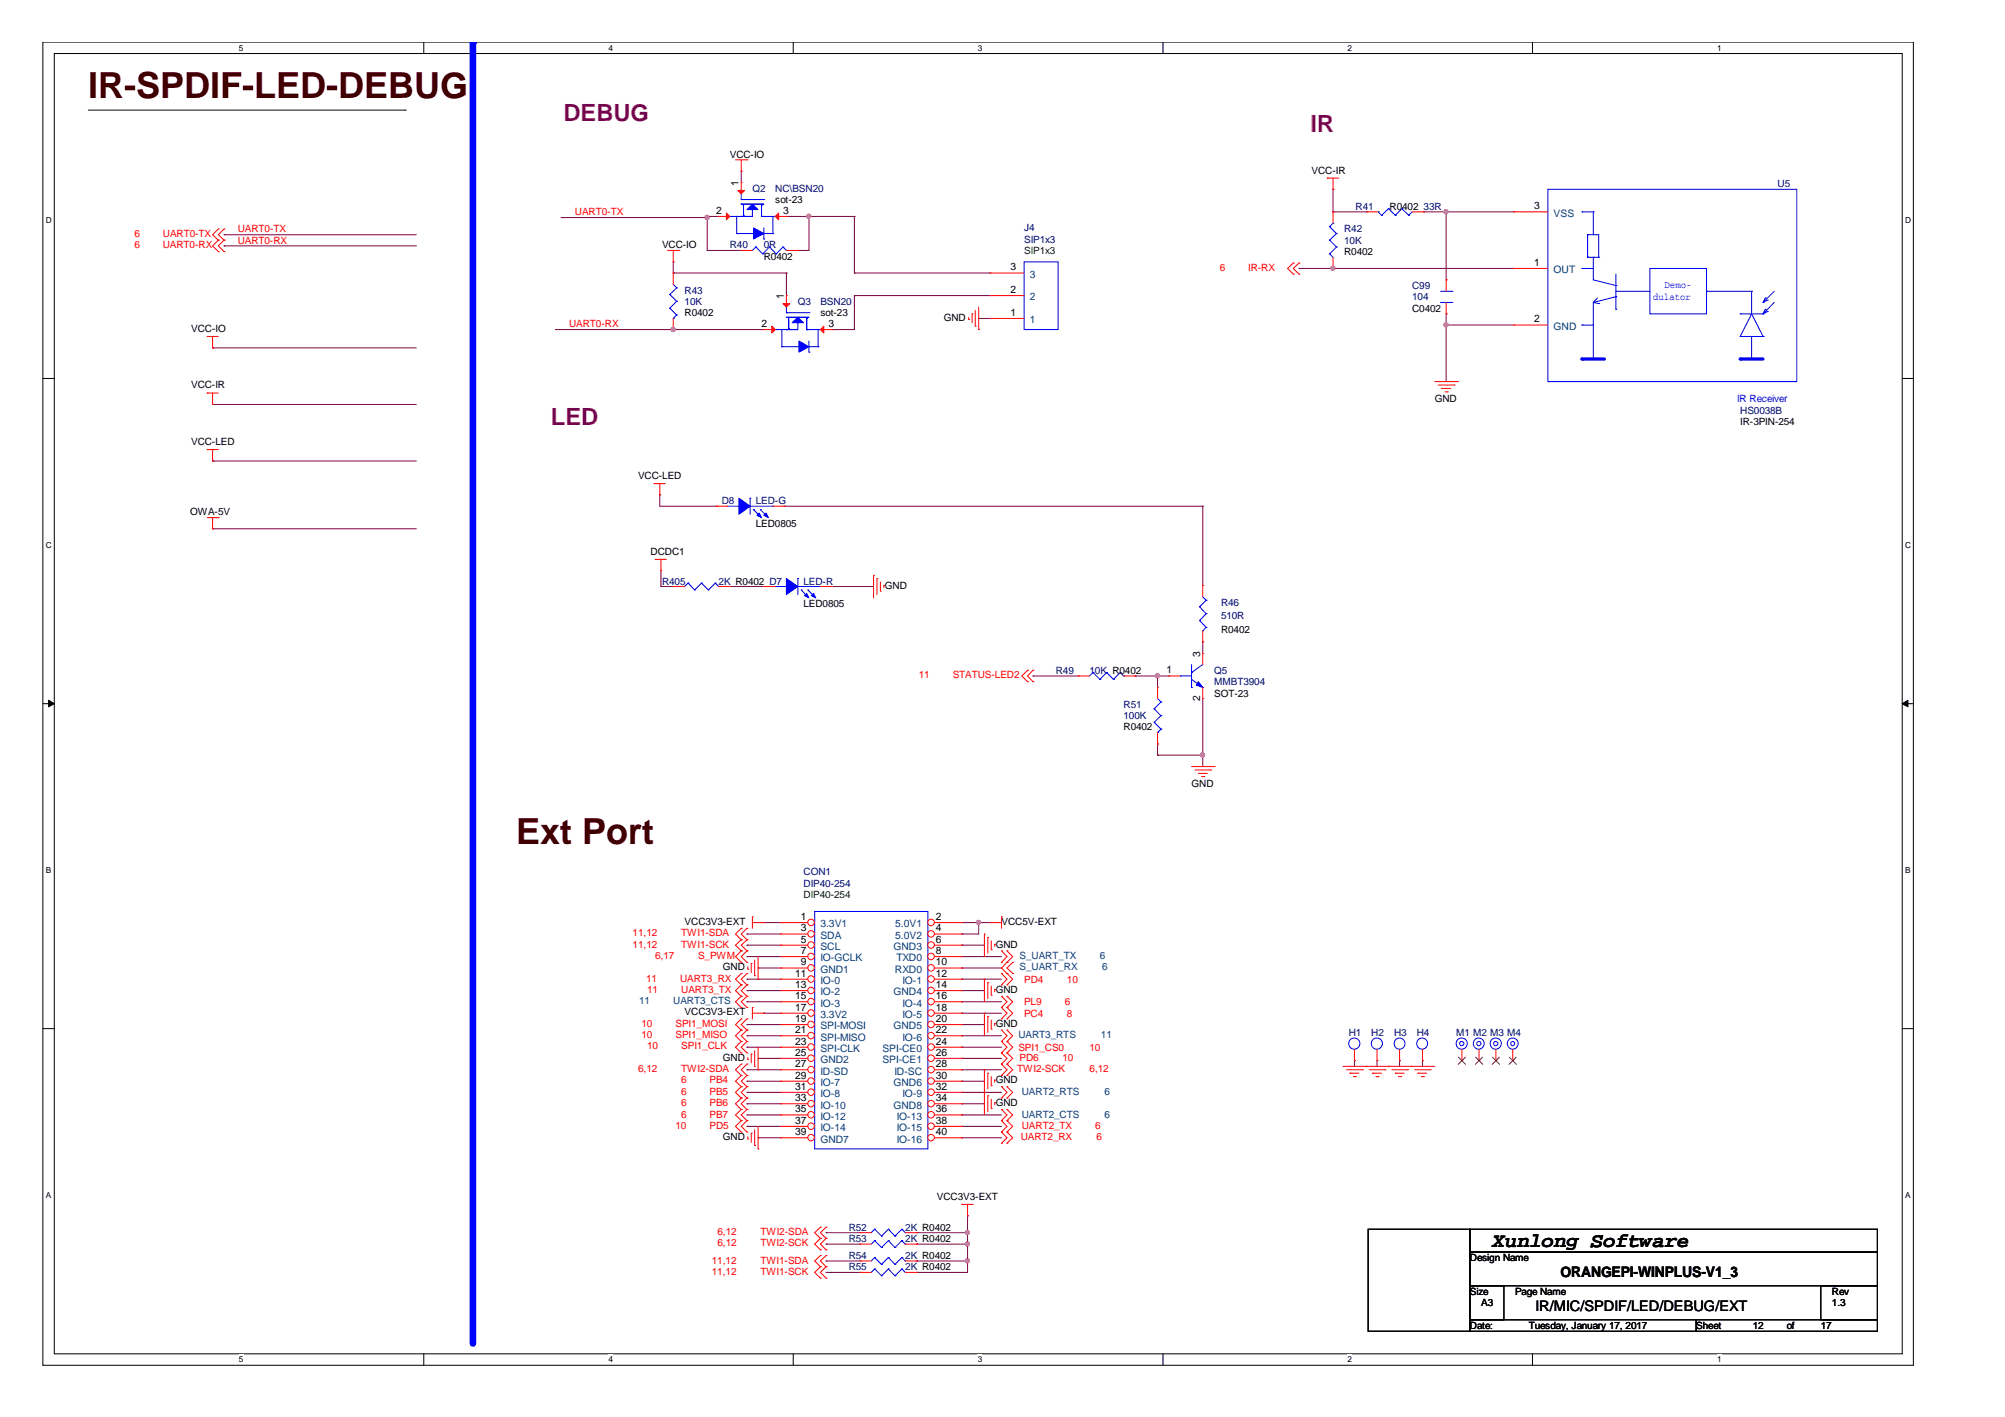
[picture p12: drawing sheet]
<svg xmlns="http://www.w3.org/2000/svg" width="297mm" height="210mm" viewBox="0 0 297 210" stroke-linecap="round" stroke-linejoin="round" font-family="sans-serif">
<path d="M6.3 6.2h277.2v196h-277.2zM8 7.9h273.8v192.6h-273.8z" fill="none" stroke="#000" stroke-width=".15"/>
<g fill="#fff">
<path d="M35.4 6.4h.6v1.4h-.6z"/>
<path d="M35.4 200.7h.6v1.4h-.6z"/>
</g>
<path d="M62.8 6.2v1.7M62.8 200.5v1.7" fill="none" stroke="#000" stroke-width=".15"/>
<g fill="#fff">
<path d="M90.1 6.4h.7v1.4h-.7z"/>
<path d="M90.1 200.7h.7v1.4h-.7z"/>
</g>
<path d="M117.5 6.2v1.7M117.5 200.5v1.7" fill="none" stroke="#000" stroke-width=".15"/>
<g fill="#fff">
<path d="M144.9 6.4h.6v1.4h-.6z"/>
<path d="M144.9 200.7h.6v1.4h-.6z"/>
</g>
<path d="M172.3 6.2v1.7M172.3 200.5v1.7" fill="none" stroke="#000" stroke-width=".15"/>
<g fill="#fff">
<path d="M199.6 6.4h.7v1.4h-.7z"/>
<path d="M199.6 200.7h.7v1.4h-.7z"/>
</g>
<path d="M227 6.2v1.7M227 200.5v1.7" fill="none" stroke="#000" stroke-width=".15"/>
<g fill="#fff">
<path d="M254.4 6.4h.6v1.4h-.6z"/>
<path d="M254.4 200.7h.6v1.4h-.6z"/>
<path d="M6.8 31.9h.8v1.4h-.8z"/>
<path d="M282.2 31.9h.9v1.4h-.9z"/>
<path d="M6.8 80.1h.8v1.4h-.8z"/>
<path d="M282.2 80.1h.9v1.4h-.9z"/>
</g>
<path d="M6.3 56.1h1.7M281.8 56.1h1.7" fill="none" stroke="#000" stroke-width=".15"/>
<g fill="#fff">
<path d="M6.8 128.2h.7v1.4h-.7z"/>
<path d="M282.2 128.2h.8v1.4h-.8z"/>
</g>
<path d="M6.3 104.2h1.7M281.8 104.2h1.7" fill="none" stroke="#000" stroke-width=".15"/>
<g fill="#000" stroke="#000" stroke-width=".15">
<path d="M7.2 103.7l.8 .5-.8 .5z" fill-rule="evenodd"/>
<path d="M281.8 104.2l.9-.5v1z" fill-rule="evenodd"/>
</g>
<g fill="#fff">
<path d="M6.8 176.4h.7v1.4h-.7z"/>
<path d="M282.2 176.4h.8v1.4h-.8z"/>
</g>
<path d="M6.3 152.4h1.7M281.8 152.4h1.7" fill="none" stroke="#000" stroke-width=".15"/>
<path d="M70.1 6.2v192.8" fill="none" stroke="#00f" stroke-width=".97"/>
<circle cx="70.1" cy="6.2" r=".49" fill="#00f"/>
<path d="M13.1 16.3h46.9M60 16.3h.1M202.7 182.1h15.1v15.1h-15.1zM217.8 182.1h60.3v3.4h-60.3zM217.8 185.5h60.3v5h-60.3zM217.8 190.5h5v5h-5zM217.8 195.5h33.5v1.7h-33.5zM251.3 195.5h26.8v1.7h-26.8zM269.7 190.5h8.4v5h-8.4z" fill="none" stroke="#000" stroke-width=".15"/>
<g fill="none" stroke="#800040" stroke-width=".15">
<path d="M33.2 34.8h.1M33.2 36.4h.1M33.2 34.8h28.5M33.2 36.4h28.5M83.1 32.2h.1M83.1 32.2h21.7M99.7 38.8h.1M99.7 38.8v1.6M104.8 32.2h.1M104.8 37.1h.1M104.8 32.1h.1M104.8 32.1v5"/>
<path d="M104.8 37.1h5M104.8 32.1h1.7M109.8 25.4h.1M109.8 25.4v1.6M116.5 32.1h.1M116.5 32.1h10.1M118.2 37.1h.1M119.8 32.1h.1M119.8 32.1v5h-1.6M126.6 32.1h.1M126.6 32.1v8.3M192.4 39.8h.1"/>
<path d="M192.4 39.8h31.9M197.5 31.4h.1M197.5 28h.1M197.5 39.8h.1M197.5 31.4h5M197.5 28v3.4M210.9 31.4h.1M210.9 31.4h13.4M214.2 31.4h.1M214.2 31.4v10.1M31.5 51.5h.1M31.5 59.9h.1"/>
<path d="M31.5 51.5h30.2M31.5 59.9h30.2M82.3 48.8h.1M82.3 48.8h30.9M99.7 48.8h.1M99.7 40.4h.1M99.7 40.4h16.8M116.5 40.4h.1M116.5 40.4v3.4M123.2 48.8h.1M126.6 40.4h.1M126.6 43.8h.1"/>
<path d="M126.6 43.8v5h-3.4M126.6 40.4h20.1M126.6 43.8h20.1M145 47.2h.1M145 47.2h1.7M214.2 46.5h.1M214.2 41.5h.1M214.2 48.1h.1M214.2 46.5v10M214.2 48.1h10.1M31.5 68.3h.1M31.5 78.3h.1"/>
<path d="M31.5 68.3h30.2M31.5 78.3h30.2M97.7 73.3h.1M97.7 73.3v1.7h8.4M106.1 75h.1M116.2 75h.1M116.2 75h62M178.2 75h.1M178.2 75v11.7M97.9 86.9h.1M97.9 84.6v2.3M97.9 86.9h1.8"/>
<path d="M99.7 86.9h.1M108.1 86.9h5.1M113.2 86.9h.1M123.2 86.9h.1M123.2 86.9h6.2M178.2 95.1h.1M178.2 95.1v1.7M153 100.1h.1M153 100.1h6.8M168.1 100.1h.1M168.1 100.1h5.1M171.5 100.1h.1"/>
<path d="M171.5 111.9h.1M171.5 110.2h.1M171.5 100.1v1.7M171.5 110.2v1.7M171.5 111.9h6.7M178.2 111.9h.1M178.2 103.5h.1M178.2 103.5v10.1M110.7 138.4h.1M110.7 138.4h5M113.2 136.7h.1M113.2 136.7h2.5"/>
<path d="M142.5 138.4h.1M142.5 136.7h.1M142.5 136.7h4.2M145 136.7h.1M145 136.7v1.7h-2.5M110.7 140h.1M110.7 141.7h.1M110.7 153.4h.1M110.7 155.1h.1M110.7 151.8h.1M110.7 145h.1M110.7 146.7h.1"/>
<path d="M110.7 148.4h.1M110.7 158.5h.1M110.7 145h5M110.7 148.4h5M110.7 140h5M110.7 141.7h5M110.7 153.4h5M110.7 155.1h5M110.7 151.8h5M110.7 146.7h5M110.7 158.5h5M112.3 143.4h.1"/>
<path d="M112.3 156.8h.1M112.3 143.4h3.4M112.3 156.8h3.4M113.2 150.1h.1M113.2 150.1h2.5M142.5 145h.1M142.5 148.4h.1M142.5 155.1h.1M142.5 140h.1M142.5 146.7h.1M142.5 151.8h.1M142.5 153.4h.1"/>
<path d="M142.5 141.7h.1M142.5 143.4h.1M142.5 158.5h.1M142.5 156.8h.1M142.5 150.1h.1M142.5 145h5.9M142.5 148.4h5.9M142.5 140h3.3M142.5 141.7h5.9M142.5 143.4h5.9M142.5 150.1h5.9M142.5 156.8h5.9"/>
<path d="M142.5 153.4h5.9M142.5 155.1h5.9M142.5 151.8h3.3M142.5 146.7h3.3M142.5 158.5h5.9M200.7 157.1h.1M200.7 157.1v.9M204 157.1h.1M204 157.1v.9M207.3 157.1h.1M207.3 157.1v.9M210.7 157.1h.1"/>
<path d="M210.7 157.1v.9M110.7 160.2h.1M110.7 161.8h.1M110.7 163.5h.1M110.7 165.2h.1M110.7 166.8h.1M110.7 160.2h5M110.7 163.5h5M110.7 161.8h5M110.7 166.8h5M110.7 165.2h5M112.3 168.5h.1"/>
<path d="M112.3 168.5h3.4M142.5 160.2h.1M142.5 163.5h.1M142.5 161.8h.1M142.5 166.8h.1M142.5 168.5h.1M142.5 165.2h.1M142.5 168.5h5.9M142.5 160.2h3.3M142.5 163.5h3.3M142.5 161.8h5.9M142.5 166.8h5.9"/>
<path d="M142.5 165.2h5.9M122.4 182.6h.1M122.4 184.3h.1M122.4 186.8h.1M122.4 188.5h.1M122.4 182.6h5M122.4 184.3h5M122.4 186.8h5M122.4 188.5h5M135.8 182.6h.1M135.8 184.3h.1M135.8 186.8h.1"/>
<path d="M135.8 188.5h.1M135.8 182.6h7.5M135.8 184.3h7.5M135.8 186.8h7.5M143.3 180.1h.1M143.3 182.6h.1M143.3 186.8h.1M143.3 184.3h.1M143.3 180.1v8.4h-7.5"/>
</g>
<g fill="#f0f" stroke="#f0f" stroke-width=".15">
<circle cx="171.5" cy="100.1" r=".32"/>
<circle cx="178.2" cy="111.8" r=".32"/>
<circle cx="214.2" cy="48.1" r=".32"/>
<circle cx="197.5" cy="39.7" r=".32"/>
<circle cx="214.2" cy="31.4" r=".32"/>
<circle cx="145" cy="136.6" r=".32"/>
<circle cx="143.3" cy="184.3" r=".32"/>
<circle cx="143.3" cy="182.6" r=".32"/>
<circle cx="143.3" cy="186.8" r=".32"/>
<circle cx="104.8" cy="32.2" r=".32"/>
<circle cx="119.8" cy="32" r=".32"/>
<circle cx="99.7" cy="48.8" r=".32"/>
</g>
<g fill="none" stroke="#f00" stroke-width=".15">
<path d="M32.3 35.6h.1M32.3 33.9h.1M32.3 37.3h.1M32.3 33.9l-.8 .9 .8 .8M32.3 35.6l-.8 .8 .8 .9M33.2 35.6h.1M33.2 33.9h.1M33.2 37.3h.1M33.2 33.9l-.9 .9 .9 .8M33.2 35.6l-.9 .8 .9 .9M98.9 37.1h1.7M99.7 38.8h.1"/>
<path d="M99.7 37.1v1.7M100.6 37.1h.1M109 23.7h1.7M109.8 25.4h.1M109.8 23.7v1.7M110.7 23.7h.1M191.6 39h.1M191.6 39l-.8 .8 .8 .8M192.4 39h.1M192.4 39l-.8 .8 .8 .8M196.6 26.4h.1M196.6 26.4h1.7"/>
<path d="M197.5 28h.1M197.5 39.8h.1M197.5 31.4h.1M197.5 26.4v1.6M197.5 31.4v1.7M197.5 38.1v1.7M202.5 31.4h.1M202.5 31.4h1.7M209.2 31.4h1.7M210.9 31.4h.1M30.7 49.8h.1M30.7 58.2h.1"/>
<path d="M30.7 49.8h1.6M30.7 58.2h1.6M31.5 51.5h.1M31.5 59.9h.1M31.5 49.8v1.7M31.5 58.2v1.7M143.5 47.3h.1M143.5 47v.3M144 46.5h.1M144 46.5v1.3M144.5 48.3h.1M144.5 46v2.3"/>
<path d="M145 48.8h.1M145 45.5v3.3M191.6 40.6h.1M192.4 40.6h.1M212.6 56.5h3.3M213.1 57h2.3M213.6 57.5h.1M213.6 57.5h1.3M214.1 58.1h.3M214.4 58.1h.1M215.4 57h.1M215.9 56.5h.1"/>
<path d="M30.7 66.6h.1M30.7 66.6h1.6M30.7 76.7h1.6M31.5 68.3h.1M31.5 78.3h.1M31.5 66.6v1.7M31.5 76.7v1.6M32.3 76.7h.1M96.9 71.6h.1M96.9 71.6h1.7M97.7 73.3h.1M97.7 71.6v1.7"/>
<path d="M106.1 75h.1M106.1 75h1.7M114.5 75h1.7M116.2 75h.1M97.1 82.9h.1M97.1 82.9h1.6M97.9 84.6h.1M97.9 82.9v1.7M113.2 86.9h.1M113.2 86.9h1.7M121.5 86.9h1.7M123.2 86.9h.1"/>
<path d="M129.4 85.2h.1M129.4 85.2v3.4M129.9 85.7h.1M129.9 85.7v2.4M130.4 87.6h.1M130.4 86.2v1.4M130.9 86.7h.1M130.9 86.7v.4M152.2 99.3h.1M152.2 99.3l-.8 .8 .8 .9M153 99.3h.1M153 99.3l-.8 .8 .8 .9"/>
<path d="M178.2 86.7h.1M178.2 95.1h.1M178.2 86.7v1.7M178.2 93.4v1.7M152.2 101h.1M153 101h.1M159.8 100.1h.1M159.8 100.1h1.6M166.5 100.1h1.6M168.1 100.1h.1M176.5 113.6h3.4M177 114.1h2.4"/>
<path d="M177.5 114.6h.1M177.5 114.6h1.4M178 115h.4M178.4 115h.1M179.4 114.1h.1M179.9 113.6h.1M109.8 139.2h.1M109.8 137.5h.1M109.8 139.2l-.8 .8 .8 .9M109.8 137.5l-.8 .9 .8 .8M110.7 139.2h.1M110.7 137.5h.1"/>
<path d="M110.7 139.2l-.9 .8 .9 .9M110.7 137.5l-.9 .9 .9 .8M111.5 135.8h.1M111.5 136.7h1.7M111.5 135.8v1.7M113.2 136.7h.1M145.8 138.4h.1M145.8 138.4v3.3M146.3 138.9h.1M146.3 138.9v2.3M146.7 136.7h.1M146.7 136.7h1.7"/>
<path d="M146.9 139.4v1.3M147.4 139.9h.1M147.4 139.9v.3M148.4 135.8h.1M148.4 135.8v1.7M109.8 140.9h.1M109.8 142.6h.1M109.8 150.9h.1M109.8 152.6h.1M109.8 154.3h.1M109.8 156h.1M109.8 149.2h.1"/>
<path d="M109.8 147.6h.1M109.8 145.9h.1M109.8 144.2h.1M109.8 159.3h.1M109.8 157.6h.1M109.8 140.9l-.8 .8 .8 .9M109.8 150.9l-.8 .9 .8 .8M109.8 152.6l-.8 .8 .8 .9M109.8 154.3l-.8 .8 .8 .9M109.8 147.6l-.8 .8 .8 .8M109.8 144.2l-.8 .8 .8 .9M109.8 145.9l-.8 .8 .8 .9"/>
<path d="M109.8 157.6l-.8 .9 .8 .8M109.8 159.3l-.8 .9 .8 .8M110.7 140.9h.1M110.7 142.6h.1M110.7 150.9h.1M110.7 152.6h.1M110.7 154.3h.1M110.7 156h.1M110.7 149.2h.1M110.7 147.6h.1M110.7 145.9h.1M110.7 144.2h.1"/>
<path d="M110.7 159.3h.1M110.7 157.6h.1M110.7 140.9l-.9 .8 .9 .9M110.7 150.9l-.9 .9 .9 .8M110.7 152.6l-.9 .8 .9 .9M110.7 154.3l-.9 .8 .9 .9M110.7 147.6l-.9 .8 .9 .8M110.7 144.2l-.9 .8 .9 .9M110.7 145.9l-.9 .8 .9 .9M110.7 157.6l-.9 .9 .9 .8M110.7 159.3l-.9 .9 .9 .8M110.8 143.6h.1"/>
<path d="M110.8 156.9h.1M110.8 143.2v.4M110.8 156.6v.3M111.3 142.7h.1M111.3 156.1h.1M111.3 142.7v1.4M111.3 156.1v1.4M111.5 149.2h.1M111.5 149.2v1.7M111.5 150.1h1.7M111.8 144.5h.1M111.8 158h.1"/>
<path d="M111.8 142.2v2.3M111.8 155.6v2.4M112.3 145h.1M112.3 158.5h.1M112.3 141.7v3.3M112.3 155.1v3.4M113.2 150.1h.1M145.8 158.5h.1M145.8 145h.1M145.8 150.1h.1M145.8 145v3.4M145.8 150.1v3.3"/>
<path d="M145.8 158.5v6.7M146.3 159h.1M146.3 145.6h.1M146.3 150.6h.1M146.3 145.6v2.3M146.3 150.6v2.3M146.3 159v2.3M146.9 140.7h.1M146.9 147.4h.1M146.9 152.5h.1M146.9 146.1v1.3M146.9 151.1v1.4"/>
<path d="M146.9 159.5v1.3M147.4 160h.1M147.4 146.6h.1M147.4 151.6h.1M147.4 146.6v.3M147.4 151.6v.3M147.4 160v.3M148.4 144.2h.1M148.4 145.9h.1M148.4 147.6h.1M148.4 149.2h.1M148.4 154.3h.1"/>
<path d="M148.4 156h.1M148.4 152.6h.1M148.4 142.6h.1M148.4 140.9h.1M148.4 159.3h.1M148.4 157.6h.1M148.4 150.9h.1M148.4 144.2l.8 .8-.8 .9M148.4 147.6l.8 .8-.8 .8M148.4 154.3l.8 .8-.8 .9M148.4 152.6l.8 .8-.8 .9M148.4 140.9l.8 .8-.8 .9"/>
<path d="M148.4 157.6l.8 .9-.8 .8M148.4 156l.8 .8-.8 .8M148.4 149.2l.8 .9-.8 .8M149.2 144.2h.1M149.2 145.9h.1M149.2 147.6h.1M149.2 149.2h.1M149.2 154.3h.1M149.2 156h.1M149.2 152.6h.1M149.2 142.6h.1M149.2 140.9h.1"/>
<path d="M149.2 159.3h.1M149.2 157.6h.1M149.2 150.9h.1M149.2 142.6l-.8 .8 1.6 1.6-.8 .9M149.2 147.6l.8 .8-.8 .8M149.2 154.3l.8 .8-.8 .9M149.2 152.6l.8 .8-.8 .9M149.2 140.9l.8 .8-.8 .9M149.2 157.6l.8 .9-.8 .8M149.2 156l.8 .8-.8 .8M149.2 149.2l.8 .9-.8 .8M150 142.6h.1"/>
<path d="M150 144.2h.1M150 142.6l-.8 .8 .8 .8M199 158h13.4M199.5 158.5h2.3M200 159h.1M200 159h1.3M200.5 159.5h.3M200.7 157.1h.1M200.7 155.5v1.6M200.8 159.5h.1M201.8 158.5h.1M202.4 158h.1"/>
<path d="M202.9 158.5h2.3M203.3 159h.1M203.3 159h1.4M203.8 159.5h.4M204.2 159.5h.1M205.2 158.5h.1M205.7 158h.1M206.2 158.5h2.3M206.7 159h.1M206.7 159h1.3M207.2 159.5h.3M207.5 159.5h.1"/>
<path d="M208.5 158.5h.1M209 158h.1M209.5 158.5h2.4M210.1 159h.1M210.1 159h1.3M210.6 159.5h.3M210.7 157.1h.1M210.7 155.5v1.6M210.9 159.5h.1M211.9 158.5h.1M212.4 158h.1M219.1 157.1h.1"/>
<path d="M219.1 155.5v1.6M224.1 157.1h.1M224.1 155.5v1.6M109.8 161h.1M109.8 162.7h.1M109.8 164.4h.1M109.8 166h.1M109.8 167.7h.1M109.8 161l-.8 .8 .8 .9M109.8 162.7l-.8 .8 .8 .9M109.8 164.4l-.8 .8 .8 .8M109.8 166l-.8 .8 .8 .9"/>
<path d="M110.7 161h.1M110.7 162.7h.1M110.7 164.4h.1M110.7 166h.1M110.7 167.7h.1M110.7 161l-.9 .8 .9 .9M110.7 162.7l-.9 .8 .9 .9M110.7 164.4l-.9 .8 .9 .8M110.7 166l-.9 .8 .9 .9M110.8 168.7h.1M110.8 168.4v.3M111.3 167.9h.1"/>
<path d="M111.3 167.9v1.3M111.8 169.7h.1M111.8 167.4v2.3M112.3 170.2h.1M112.3 166.8v3.4M142.5 178.4h.1M142.5 178.4h1.7M143.3 178.4v1.7M145.8 161.8h.1M146.3 162.3h.1M146.3 162.3v2.4M146.9 160.8h.1"/>
<path d="M146.9 164.2h.1M146.9 162.8v1.4M147.4 163.3h.1M147.4 163.3v.4M148.4 161h.1M148.4 162.7h.1M148.4 167.7h.1M148.4 166h.1M148.4 169.3h.1M148.4 164.4h.1M148.4 161l.8 .8-.8 .9M148.4 166l.8 .8-.8 .9"/>
<path d="M148.4 167.7l.8 .8-.8 .8M148.4 164.4l.8 .8-.8 .8M149.2 161h.1M149.2 162.7h.1M149.2 167.7h.1M149.2 166h.1M149.2 169.3h.1M149.2 164.4h.1M149.2 161l.8 .8-.8 .9M149.2 166l.8 .8-.8 .9M149.2 167.7l.8 .8-.8 .8M149.2 164.4l.8 .8-.8 .8"/>
<path d="M121.5 183.4h.1M121.5 181.8h.1M121.5 185.1h.1M121.5 187.6h.1M121.5 186h.1M121.5 189.3h.1M121.5 181.8l-.8 .8 .8 .8M121.5 183.4l-.8 .9 .8 .8M121.5 186l-.8 .8 .8 .8M121.5 187.6l-.8 .9 .8 .8M122.4 183.4h.1M122.4 181.8h.1"/>
<path d="M122.4 185.1h.1M122.4 187.6h.1M122.4 186h.1M122.4 189.3h.1M122.4 181.8l-.9 .8 .9 .8M122.4 183.4l-.9 .9 .9 .8M122.4 186l-.9 .8 .9 .8M122.4 187.6l-.9 .9 .9 .8M127.4 188.5h.1M127.4 188.5h1.7M134.1 188.5h1.7M135.8 188.5h.1"/>
<path d="M143.3 180.1h.1"/>
</g>
<g fill="none" stroke="#00f" stroke-width=".15">
<path d="M197 37.6h.1M197 35.6h.1M197 33.6h.1M197 37.6l.5 .5M197 35.6l1 1M197 33.6l1 1M197.5 33.1h.1M197.5 33.1l-.5 .5M198 36.6h.1M198 34.6h.1M198 36.6l-1 1M198 34.6l-1 1"/>
<path d="M204.2 31.4h.1M204.2 31.4l.5 .5M204.7 31.9h.1M205.7 30.9h.1M205.7 30.9l1 1M205.7 30.9l-1 1M206.7 31.9h.1M207.7 30.9h.1M207.7 30.9l1 1M207.7 30.9l-1 1M208.7 31.9h.1M209.2 31.4l-.5 .5"/>
<path d="M229.3 28h36.9v28.5h-36.9zM257.8 49.8h.1M257.8 46.5h.1M257.8 49.8l1.7-3.3 1.7 3.3M257.8 49.8h3.4M257.8 46.5h3.4M259.5 53.2h.1M259.5 49.8v3.4M261.2 49.8h.1M261.2 46.5h.1M261.2 44.8h.1M261.5 44.1h.1"/>
<path d="M261.5 45.8h.1M261.5 44.1l-.3 .7M261.5 45.8l-.3 .7M261.8 44.5h.1M261.8 46.2h.1M261.8 44.5l-.6 .3M261.8 46.2l-.6 .3M262.8 44.8l-1.6 1.7M262.8 43.2l-1.6 1.6M107.8 75h1.7M109.5 75h.1M111.1 73.8h.1"/>
<path d="M111.1 73.8v2.4M111.1 75h3.4M111.6 75.5h.1M111.6 75.5l1 1M112.6 75.5h.1M112.6 75.5l1.1 1M114.5 75h.1M114.9 86.9h1.6M116.5 86.9h.1M118.2 85.7h.1M118.2 85.7v2.4M118.2 86.9h3.3"/>
<path d="M118.7 87.4h.1M118.7 87.4l1 1M119.7 87.4h.1M119.7 87.4l1 1M121.5 86.9h.1M161.9 99.6h.1M161.9 99.6l-.5 .5M161.9 99.6l1 1M164 99.6h.1M164 99.6l-1.1 1M164 99.6l1 1M165.9 99.6h.1"/>
<path d="M165.9 99.6l-.9 1M165.9 99.6l.6 .5M177.7 89.9h.1M177.7 91.9h.1M177.7 89.9l1 1M177.7 91.9l1 1M178.2 93.4h.1M178.2 88.4l.5 .5M178.7 88.9h.1M178.7 90.9h.1M178.7 92.9h.1M178.7 88.9l-1 1"/>
<path d="M178.7 90.9l-1 1M178.7 92.9l-.5 .5M162.9 100.6h.1M165 100.6h.1M166.5 100.1h.1M129.6 188h.1M129.6 188l-.5 .5M129.6 188l1 1M130.6 189h.1M131.6 188h.1M131.6 188l-1 1M131.6 188l1 1"/>
<path d="M132.6 189h.1M133.6 188h.1M133.6 188l-1 1M133.6 188l.5 .5M134.1 188.5h.1"/>
<circle cx="200.6" cy="154.6" r=".83"/>
<circle cx="210.7" cy="154.6" r=".82"/>
<circle cx="219.1" cy="154.6" r=".82"/>
<circle cx="219.1" cy="154.6" r=".32"/>
<circle cx="224.1" cy="154.6" r=".82"/>
<circle cx="224.1" cy="154.6" r=".31"/>
</g>
<path d="M218.6 156.6l1.1 1.1M219.6 156.6l-1 1.1M223.6 156.6l1.1 1.1M224.6 156.6l-1 1.1" fill="none" stroke="#804000" stroke-width=".15"/>
<g fill="#00f" stroke="#00f" stroke-width=".15">
<path d="M116.5 85.7l1.7 1.2-1.7 1.2z" fill-rule="evenodd"/>
<path d="M120.2 88.2l.3-.3 .4 .7z" fill-rule="evenodd"/>
<path d="M119.2 88.2l.3-.3 .3 .7z" fill-rule="evenodd"/>
<path d="M109.5 73.8l1.6 1.2-1.6 1.2z" fill-rule="evenodd"/>
<path d="M113.5 76l.3 .7-.6-.4z" fill-rule="evenodd"/>
<path d="M112.5 76l.3 .7-.7-.4z" fill-rule="evenodd"/>
</g>
<path d="M257.8 53.2h3.4" fill="none" stroke="#00f" stroke-width=".47"/>
<circle cx="257.8" cy="53.2" r=".23" fill="#00f"/>
<g fill="none" stroke="#00f" stroke-width=".15">
<path d="M236.1 38.1h.1M236.1 38.1v3.4l3.3 .8M244.4 39.8h8.4v6.7h-8.4zM236.1 44.8h.1M236.1 53.2h.1M236.1 44.8l.8 .2M236.1 44.8v8.4M236.7 44.1l-.6 .7M236.9 45h.1M239.4 43.2h.1M239.4 45.8h.1M239.4 42.3h.1"/>
<path d="M239.4 44h.1M239.4 43.2h5M239.4 40.6v5.2M239.4 44l-3.3 .8M252.8 43.2h.1M252.8 43.2h6.7M259.5 43.2h.1M259.5 43.2v3.3"/>
</g>
<path d="M234.4 53.2h3.3" fill="none" stroke="#00f" stroke-width=".47"/>
<circle cx="234.4" cy="53.2" r=".23" fill="#00f"/>
<g fill="none" stroke="#00f" stroke-width=".15">
<path d="M234.4 31.4h.1M234.4 39.8h.1M234.4 31.4h1.7M234.4 39.8h1.7M235.2 38.1h.1M235.2 34.8h.1M235.2 38.1h1.7M235.2 34.8h1.7v3.3M235.2 34.8v3.3M236.1 31.4h.1M236.1 31.4v3.4M236.9 38.1h.1"/>
<path d="M99.2 43.6h.1M99.2 45.6h.1M99.2 43.6l1 1M99.2 45.6l1 1.1M99.7 47.2h.1M99.7 42.1l.5 .5M100.2 42.6h.1M100.2 44.6h.1M100.2 46.7h.1M100.2 42.6l-1 1M100.2 44.6l-1 1M100.2 46.7l-.5 .5"/>
<path d="M234.4 48.1h.1M234.4 48.1h1.7M176.5 99.6h.1M176.5 98.4v3.4M178.2 98.4l-1.7 1.2M174.8 100.1h.1M174.8 100.1h1.7M176.5 101.8h.1M176.5 100.6l1.7 1.2M178.2 101.8h.1M120.7 135h16.8v35.2h-16.8zM129.6 182.1h.1"/>
<path d="M129.6 182.1l-.5 .5M129.6 182.1l1 1M130.6 183.1h.1M131.6 182.1h.1M131.6 182.1l-1 1M131.6 182.1l1 1M132.6 183.1h.1M133.6 182.1h.1M133.6 182.1l-1 1M133.6 182.1l.5 .5M134.1 182.6h.1"/>
<circle cx="204" cy="154.6" r=".83"/>
<circle cx="207.3" cy="154.6" r=".82"/>
</g>
<g fill="none" stroke="#f00" stroke-width=".15">
<path d="M224.3 31.4h.1M224.3 39.8h.1M224.3 31.4h5M224.3 39.8h5M99.7 40.4h.1M99.7 48.8h.1M99.7 40.4v1.7M99.7 47.2v1.6M224.3 48.1h.1M224.3 48.1h5M178.2 96.8h.1M178.2 96.8v1.6"/>
<path d="M173.2 100.1h.1M173.2 100.1h1.6M178.2 103.5h.1M178.2 101.8v1.7M204 157.1h.1M204 155.5v1.6M207.3 157.1h.1M207.3 155.5v1.6M127.4 182.6h.1M127.4 182.6h1.7M134.1 182.6h1.7M135.8 182.6h.1"/>
</g>
<path d="M177.5 101l.7 .8-1-.3z" fill-rule="evenodd" fill="#00f" stroke="#00f" stroke-width=".15"/>
<circle cx="120.2" cy="136.6" r=".49" fill="#fff" stroke="#f00" stroke-width=".15"/>
<path d="M115.7 136.7h.1M115.7 136.7h4" fill="none" stroke="#f00" stroke-width=".15"/>
<circle cx="120.2" cy="138.3" r=".49" fill="#fff" stroke="#f00" stroke-width=".15"/>
<path d="M115.7 138.4h.1M115.7 138.4h4" fill="none" stroke="#f00" stroke-width=".15"/>
<circle cx="120.2" cy="140" r=".49" fill="#fff" stroke="#f00" stroke-width=".15"/>
<path d="M115.7 140h.1M115.7 140h4" fill="none" stroke="#f00" stroke-width=".15"/>
<circle cx="120.2" cy="141.7" r=".49" fill="#fff" stroke="#f00" stroke-width=".15"/>
<path d="M115.7 141.7h.1M115.7 141.7h4" fill="none" stroke="#f00" stroke-width=".15"/>
<circle cx="120.2" cy="143.4" r=".49" fill="#fff" stroke="#f00" stroke-width=".15"/>
<path d="M115.7 143.4h.1M115.7 143.4h4" fill="none" stroke="#f00" stroke-width=".15"/>
<circle cx="120.2" cy="145" r=".49" fill="#fff" stroke="#f00" stroke-width=".15"/>
<path d="M115.7 145h.1M115.7 145h4" fill="none" stroke="#f00" stroke-width=".15"/>
<circle cx="120.2" cy="146.7" r=".49" fill="#fff" stroke="#f00" stroke-width=".15"/>
<path d="M115.7 146.7h.1M115.7 146.7h4" fill="none" stroke="#f00" stroke-width=".15"/>
<circle cx="137.9" cy="136.6" r=".49" fill="#fff" stroke="#f00" stroke-width=".15"/>
<path d="M138.5 136.7h4M142.5 136.7h.1" fill="none" stroke="#f00" stroke-width=".15"/>
<circle cx="137.9" cy="138.3" r=".49" fill="#fff" stroke="#f00" stroke-width=".15"/>
<path d="M138.5 138.4h4M142.5 138.4h.1" fill="none" stroke="#f00" stroke-width=".15"/>
<circle cx="137.9" cy="140" r=".49" fill="#fff" stroke="#f00" stroke-width=".15"/>
<path d="M138.5 140h4M142.5 140h.1" fill="none" stroke="#f00" stroke-width=".15"/>
<circle cx="137.9" cy="141.7" r=".49" fill="#fff" stroke="#f00" stroke-width=".15"/>
<path d="M138.5 141.7h4M142.5 141.7h.1" fill="none" stroke="#f00" stroke-width=".15"/>
<circle cx="137.9" cy="143.4" r=".49" fill="#fff" stroke="#f00" stroke-width=".15"/>
<path d="M138.5 143.4h4M142.5 143.4h.1" fill="none" stroke="#f00" stroke-width=".15"/>
<circle cx="137.9" cy="145" r=".49" fill="#fff" stroke="#f00" stroke-width=".15"/>
<path d="M138.5 145h4M142.5 145h.1" fill="none" stroke="#f00" stroke-width=".15"/>
<circle cx="137.9" cy="146.7" r=".49" fill="#fff" stroke="#f00" stroke-width=".15"/>
<path d="M138.5 146.7h4M142.5 146.7h.1" fill="none" stroke="#f00" stroke-width=".15"/>
<circle cx="120.2" cy="148.4" r=".49" fill="#fff" stroke="#f00" stroke-width=".15"/>
<path d="M115.7 148.4h.1M115.7 148.4h4" fill="none" stroke="#f00" stroke-width=".15"/>
<circle cx="120.2" cy="150.1" r=".49" fill="#fff" stroke="#f00" stroke-width=".15"/>
<path d="M115.7 150.1h.1M115.7 150.1h4" fill="none" stroke="#f00" stroke-width=".15"/>
<circle cx="120.2" cy="151.8" r=".49" fill="#fff" stroke="#f00" stroke-width=".15"/>
<path d="M115.7 151.8h.1M115.7 151.8h4" fill="none" stroke="#f00" stroke-width=".15"/>
<circle cx="120.2" cy="153.4" r=".49" fill="#fff" stroke="#f00" stroke-width=".15"/>
<path d="M115.7 153.4h.1M115.7 153.4h4" fill="none" stroke="#f00" stroke-width=".15"/>
<circle cx="120.2" cy="155.1" r=".49" fill="#fff" stroke="#f00" stroke-width=".15"/>
<path d="M115.7 155.1h.1M115.7 155.1h4" fill="none" stroke="#f00" stroke-width=".15"/>
<circle cx="120.2" cy="156.7" r=".49" fill="#fff" stroke="#f00" stroke-width=".15"/>
<path d="M115.7 156.8h.1M115.7 156.8h4" fill="none" stroke="#f00" stroke-width=".15"/>
<circle cx="137.9" cy="148.4" r=".49" fill="#fff" stroke="#f00" stroke-width=".15"/>
<path d="M138.5 148.4h4M142.5 148.4h.1" fill="none" stroke="#f00" stroke-width=".15"/>
<circle cx="137.9" cy="150.1" r=".49" fill="#fff" stroke="#f00" stroke-width=".15"/>
<path d="M138.5 150.1h4M142.5 150.1h.1" fill="none" stroke="#f00" stroke-width=".15"/>
<circle cx="137.9" cy="151.8" r=".49" fill="#fff" stroke="#f00" stroke-width=".15"/>
<path d="M138.5 151.8h4M142.5 151.8h.1" fill="none" stroke="#f00" stroke-width=".15"/>
<circle cx="137.9" cy="153.4" r=".49" fill="#fff" stroke="#f00" stroke-width=".15"/>
<path d="M138.5 153.4h4M142.5 153.4h.1" fill="none" stroke="#f00" stroke-width=".15"/>
<circle cx="137.9" cy="155.1" r=".49" fill="#fff" stroke="#f00" stroke-width=".15"/>
<path d="M138.5 155.1h4M142.5 155.1h.1" fill="none" stroke="#f00" stroke-width=".15"/>
<circle cx="137.9" cy="156.7" r=".49" fill="#fff" stroke="#f00" stroke-width=".15"/>
<path d="M138.5 156.8h4M142.5 156.8h.1" fill="none" stroke="#f00" stroke-width=".15"/>
<circle cx="120.2" cy="158.4" r=".49" fill="#fff" stroke="#f00" stroke-width=".15"/>
<path d="M115.7 158.5h.1M115.7 158.5h4" fill="none" stroke="#f00" stroke-width=".15"/>
<circle cx="120.2" cy="160.1" r=".49" fill="#fff" stroke="#f00" stroke-width=".15"/>
<path d="M115.7 160.2h.1M115.7 160.2h4" fill="none" stroke="#f00" stroke-width=".15"/>
<circle cx="120.2" cy="161.8" r=".49" fill="#fff" stroke="#f00" stroke-width=".15"/>
<path d="M115.7 161.8h.1M115.7 161.8h4" fill="none" stroke="#f00" stroke-width=".15"/>
<circle cx="120.2" cy="163.5" r=".49" fill="#fff" stroke="#f00" stroke-width=".15"/>
<path d="M115.7 163.5h.1M115.7 163.5h4" fill="none" stroke="#f00" stroke-width=".15"/>
<circle cx="120.2" cy="165.1" r=".49" fill="#fff" stroke="#f00" stroke-width=".15"/>
<path d="M115.7 165.2h.1M115.7 165.2h4" fill="none" stroke="#f00" stroke-width=".15"/>
<circle cx="120.2" cy="166.8" r=".49" fill="#fff" stroke="#f00" stroke-width=".15"/>
<path d="M115.7 166.8h.1M115.7 166.8h4" fill="none" stroke="#f00" stroke-width=".15"/>
<circle cx="120.2" cy="168.5" r=".49" fill="#fff" stroke="#f00" stroke-width=".15"/>
<path d="M115.7 168.5h.1M115.7 168.5h4" fill="none" stroke="#f00" stroke-width=".15"/>
<circle cx="137.9" cy="158.4" r=".49" fill="#fff" stroke="#f00" stroke-width=".15"/>
<path d="M138.5 158.5h4M142.5 158.5h.1" fill="none" stroke="#f00" stroke-width=".15"/>
<circle cx="137.9" cy="160.1" r=".49" fill="#fff" stroke="#f00" stroke-width=".15"/>
<path d="M138.5 160.2h4M142.5 160.2h.1" fill="none" stroke="#f00" stroke-width=".15"/>
<circle cx="137.9" cy="161.8" r=".49" fill="#fff" stroke="#f00" stroke-width=".15"/>
<path d="M138.5 161.8h4M142.5 161.8h.1" fill="none" stroke="#f00" stroke-width=".15"/>
<circle cx="137.9" cy="163.5" r=".49" fill="#fff" stroke="#f00" stroke-width=".15"/>
<path d="M138.5 163.5h4M142.5 163.5h.1" fill="none" stroke="#f00" stroke-width=".15"/>
<circle cx="137.9" cy="165.1" r=".49" fill="#fff" stroke="#f00" stroke-width=".15"/>
<path d="M138.5 165.2h4M142.5 165.2h.1" fill="none" stroke="#f00" stroke-width=".15"/>
<circle cx="137.9" cy="166.8" r=".49" fill="#fff" stroke="#f00" stroke-width=".15"/>
<path d="M138.5 166.8h4M142.5 166.8h.1" fill="none" stroke="#f00" stroke-width=".15"/>
<circle cx="137.9" cy="168.5" r=".49" fill="#fff" stroke="#f00" stroke-width=".15"/>
<g fill="none" stroke="#f00" stroke-width=".15">
<path d="M106.5 32.1h.1M106.5 32.1h1.6M109.8 37.1h.1M109.8 27h.1M109.8 37.1h1.7M109.8 27v1.7M114.9 32.1h1.6M116.5 32.1h.1M116.5 37.1h1.7M118.2 37.1h.1M113.2 48.8h.1M113.2 48.8h1.7"/>
<path d="M116.5 43.8h.1M116.5 43.8v1.7M121.5 48.8h1.7M123.2 48.8h.1M146.7 47.2h.1M146.7 43.8h.1M146.7 40.4h.1M146.7 47.2h5M146.7 43.8h5M146.7 40.4h5M214.2 46.5h.1M214.2 41.5h.1"/>
<path d="M214.2 41.5v1.7M214.2 44.8v1.7M99.7 86.9h.1M99.7 86.9h1.7M106.5 86.9h1.6M108.1 86.9h.1M171.5 101.8h.1M171.5 110.2h.1M171.5 101.8v1.7M171.5 108.5v1.7M216.6 157.1h.1M216.6 155.5v1.6"/>
<path d="M221.6 157.1h.1M221.6 155.5v1.6M138.5 168.5h4M142.5 168.5h.1M127.4 186.8h.1M127.4 184.3h.1M127.4 186.8h1.7M127.4 184.3h1.7M134.1 186.8h1.7M134.1 184.3h1.7M135.8 186.8h.1M135.8 184.3h.1"/>
</g>
<g fill="none" stroke="#00f" stroke-width=".15">
<path d="M108.1 32.1h.1M109.1 34.6h.1M109.1 32.1h.1M109.1 34.6h2.5M109.1 32.1v2.5M109.8 30.2h.1M109.8 32.1h.1M109.8 29.6h.1M109.8 30.2h3.4M109.8 28.7v.9M109.8 29.6h3.4M110.2 31.9h.1"/>
<path d="M110.2 32.1h.1M110.2 30.2v1.9M111.5 31h.1M111.5 31v1.1h-3.4M112 36.6h.1M112 36.6l-.5 .5M112 36.6l1 1M112.8 32.1h.1M112.8 30.4h.1M112.8 30.2h.1M112.8 32.1h2.1M112.8 30.2v1.9"/>
<path d="M113 37.6h.1M113.2 29.6h.1M113.2 35.4h.1M113.2 33.8v1.6M113.2 34.6h1.3M114 36.6h.1M114 36.6l-1 1M114 36.6l1 1M114.5 34.6h.1M114.5 32.1h.1M114.5 32.1v2.5M115 37.6h.1"/>
<path d="M116 36.6h.1M116 36.6l-1 1M116 36.6l.5 .5M116.5 37.1h.1M151.7 38.8h5.1v10h-5.1zM114.9 48.8h.1M115.8 51.4h.1M115.8 48.8h.1M115.8 51.4h2.6M115.8 48.8v2.6M116.5 47h.1M116.5 48.8h.1"/>
<path d="M116.5 46.3h.1M116.5 47h3.3M116.5 45.5v.8M116.5 46.3h3.3M116.8 48.7h.1M116.8 48.8h.1M116.8 47v1.8M118.2 47.8h.1M118.2 47.8v1h-3.3M119.5 48.8h.1M119.5 47.2h.1M119.5 47h.1"/>
<path d="M119.5 48.8h2M119.5 47v1.8M119.8 46.3h.1M119.8 52.2h.1M119.8 50.5v1.7M119.8 51.4h1.4M121.2 51.4h.1M121.2 48.8h.1M121.2 48.8v2.6M213.4 44.8h1.7M213.4 43.2h1.7M215.1 44.8h.1"/>
<path d="M215.1 43.2h.1M101.9 86.4h.1M101.9 86.4l-.5 .5M101.9 86.4l1 1M102.9 87.4h.1M103.9 86.4h.1M103.9 86.4l-1 1M103.9 86.4l1 1M104.9 87.4h.1M106 86.4h.1M106 86.4l-1.1 1M106 86.4l.5 .5"/>
<path d="M106.5 86.9h.1M171 105h.1M171 107h.1M171 105l1 1M171 107l1 1M171.5 108.5h.1M171.5 103.5l.5 .5M172 104h.1M172 106h.1M172 108h.1M172 104l-1 1M172 106l-1 1"/>
<path d="M172 108l-.5 .5M129.6 186.3h.1M129.6 183.8h.1M129.6 186.3l-.5 .5M129.6 186.3l1 1M129.6 183.8l-.5 .5M129.6 183.8l1 1M130.6 187.3h.1M130.6 184.8h.1M131.6 186.3h.1M131.6 183.8h.1M131.6 186.3l-1 1"/>
<path d="M131.6 186.3l1 1M131.6 183.8l-1 1M131.6 183.8l1 1M132.6 187.3h.1M132.6 184.8h.1M133.6 186.3h.1M133.6 183.8h.1M133.6 186.3l-1 1M133.6 186.3l.5 .5M133.6 183.8l-1 1M133.6 183.8l.5 .5M134.1 186.8h.1"/>
<path d="M134.1 184.3h.1"/>
<circle cx="216.6" cy="154.6" r=".83"/>
<circle cx="216.6" cy="154.6" r=".32"/>
<circle cx="221.6" cy="154.6" r=".83"/>
<circle cx="221.6" cy="154.6" r=".32"/>
</g>
<path d="M216.1 156.6l1 1.1M217.1 156.6l-1.1 1.1M221.1 156.6l1.1 1.1M222.1 156.6l-1 1.1" fill="none" stroke="#804000" stroke-width=".15"/>
<g fill="#00f" stroke="#00f" stroke-width=".15">
<path d="M111.5 30.2l.8 .8h-1.6z" fill-rule="evenodd"/>
<path d="M111.6 33.8l1.6 .8-1.6 .8z" fill-rule="evenodd"/>
<path d="M117.3 47.8l.9-.8 .8 .8z" fill-rule="evenodd"/>
<path d="M118.4 50.5l1.4 .9-1.4 .8z" fill-rule="evenodd"/>
</g>
<g fill="#f00" stroke="#f00" stroke-width=".15">
<path d="M109.3 28.2h1l-.5 .5z" fill-rule="evenodd"/>
<path d="M114.9 32.1l.5-.5v1z" fill-rule="evenodd"/>
<path d="M107.6 31.6l.5 .5-.5 .5z" fill-rule="evenodd"/>
<path d="M116 45h1l-.5 .5z" fill-rule="evenodd"/>
<path d="M121.5 48.8l.5-.5v1z" fill-rule="evenodd"/>
<path d="M114.3 48.3l.6 .5-.6 .5z" fill-rule="evenodd"/>
</g>
<g fill="#f0f" stroke="#f0f" stroke-width=".15">
<circle cx="171.5" cy="100.1" r=".32"/>
<circle cx="178.2" cy="111.8" r=".32"/>
<circle cx="214.2" cy="48.1" r=".32"/>
<circle cx="197.5" cy="39.7" r=".32"/>
<circle cx="214.2" cy="31.4" r=".32"/>
<circle cx="145" cy="136.6" r=".32"/>
<circle cx="143.3" cy="184.3" r=".32"/>
<circle cx="143.3" cy="182.6" r=".32"/>
<circle cx="143.3" cy="186.8" r=".32"/>
<circle cx="104.8" cy="32.2" r=".32"/>
<circle cx="119.8" cy="32" r=".32"/>
<circle cx="99.7" cy="48.8" r=".32"/>
</g>
<g font-size="5.3" fill="#400000">
<text x="13.1" y="14.5">IR-SPDIF-LED-DEBUG</text>
<text x="76.5" y="125">Ext Port</text>
</g>
<g font-size="3.5" fill="#800080">
<text x="83.5" y="17.9">DEBUG</text>
<text x="194.1" y="19.6">IR</text>
<text x="81.6" y="63">LED</text>
</g>
<text font-size="3" x="221.1" y="184.7">Xunlong Software</text>
<g font-size="2.2">
<text x="231.2" y="189.2">ORANGEPI-WINPLUS-V1_3</text>
<text x="227.5" y="194.2">IR/MIC/SPDIF/LED/DEBUG/EXT</text>
</g>
<g font-size="1.5">
<text x="108.1" y="23.4">VCC-IO</text>
<text x="109.4" y="27.5" transform="rotate(-90 109.4 27.5)">1</text>
<text x="194.3" y="25.7">VCC-IR</text>
<text x="106.1" y="31.7">2</text>
<text x="114.9" y="30.1">sot-23</text>
<text x="116" y="31.7">3</text>
<text x="205.9" y="31.1">R0402</text>
<text x="227.3" y="31">3</text>
<text x="98.1" y="36.8">VCC-IO</text>
<text x="113.2" y="38.5">R0402</text>
<text x="149.7" y="40.1">3</text>
<text x="199.1" y="37.8">R0402</text>
<text x="227.3" y="39.4">1</text>
<text x="101.4" y="46.8">R0402</text>
<text x="116.1" y="44.3" transform="rotate(-90 116.1 44.3)">1</text>
<text x="121.5" y="46.8">sot-23</text>
<text x="139.8" y="47.5">GND</text>
<text x="149.7" y="46.8">1</text>
<text x="149.7" y="43.4">2</text>
<text x="209.2" y="46.2">C0402</text>
<text x="227.3" y="47.8">2</text>
<text x="28.3" y="49.2">VCC-IO</text>
<text x="112.8" y="48.4">2</text>
<text x="122.7" y="48.4">3</text>
<text x="28.3" y="57.5">VCC-IR</text>
<text x="212.6" y="59.6">GND</text>
<text x="28.3" y="65.9">VCC-LED</text>
<text x="257.8" y="62.9">IR-3PIN-254</text>
<text x="94.5" y="71">VCC-LED</text>
<text x="28.2" y="76.3">OWA-5V</text>
<text x="96.4" y="82.2">DCDC1</text>
<text x="112" y="78">LED0805</text>
<text x="119" y="89.9">LED0805</text>
<text x="131.1" y="87.2">GND</text>
<text x="180.9" y="93.8">R0402</text>
<text x="172.8" y="99.8">1</text>
<text x="177.8" y="97.3" transform="rotate(-90 177.8 97.3)">3</text>
<text x="177.8" y="103.9" transform="rotate(-90 177.8 103.9)">2</text>
<text x="179.9" y="103.2">SOT-23</text>
<text x="166.5" y="108.2">R0402</text>
<text x="176.5" y="116.6">GND</text>
<text x="101.4" y="137">VCC3V3-EXT</text>
<text x="118.7" y="136.3">1</text>
<text x="118.7" y="138">3</text>
<text x="138.6" y="136.3">2</text>
<text x="138.6" y="138">4</text>
<text x="148.4" y="137">VCC5V-EXT</text>
<text x="107.1" y="143.7">GND</text>
<text x="118.7" y="139.6">5</text>
<text x="118.7" y="141.3">7</text>
<text x="118.7" y="143">9</text>
<text x="138.6" y="139.6">6</text>
<text x="138.6" y="141.3">8</text>
<text x="138.6" y="143">10</text>
<text x="147.5" y="140.4">GND</text>
<text x="117.8" y="144.7">11</text>
<text x="117.8" y="146.4">13</text>
<text x="117.8" y="148">15</text>
<text x="117.8" y="149.7">17</text>
<text x="138.6" y="144.7">12</text>
<text x="138.6" y="146.4">14</text>
<text x="138.6" y="148">16</text>
<text x="138.6" y="149.7">18</text>
<text x="147.5" y="147.1">GND</text>
<text x="101.4" y="150.4">VCC3V3-EXT</text>
<text x="117.8" y="151.4">19</text>
<text x="117.8" y="153">21</text>
<text x="117.8" y="154.7">23</text>
<text x="138.6" y="151.4">20</text>
<text x="138.6" y="153">22</text>
<text x="138.6" y="154.7">24</text>
<text x="147.5" y="152.1">GND</text>
<text x="107.1" y="157.2">GND</text>
<text x="117.8" y="156.4">25</text>
<text x="117.8" y="158.1">27</text>
<text x="117.8" y="159.8">29</text>
<text x="117.8" y="161.4">31</text>
<text x="138.6" y="156.4">26</text>
<text x="138.6" y="158.1">28</text>
<text x="138.6" y="159.8">30</text>
<text x="138.6" y="161.4">32</text>
<text x="147.5" y="160.5">GND</text>
<text x="117.8" y="163.1">33</text>
<text x="117.8" y="164.8">35</text>
<text x="117.8" y="166.5">37</text>
<text x="138.6" y="163.1">34</text>
<text x="138.6" y="164.8">36</text>
<text x="138.6" y="166.5">38</text>
<text x="147.5" y="163.8">GND</text>
<text x="107.1" y="168.9">GND</text>
<text x="117.8" y="168.2">39</text>
<text x="138.6" y="168.2">40</text>
<text x="138.8" y="177.8">VCC3V3-EXT</text>
<text x="217.8" y="186.8">Design Name</text>
<text x="217.8" y="191.8">Size</text>
<text x="224.5" y="191.8">Page Name</text>
<text x="271.4" y="191.8">Rev</text>
<text x="217.8" y="196.9">Date:</text>
<text x="219.5" y="193.5">A3</text>
<text x="226.5" y="196.9">Tuesday, January 17, 2017</text>
<text x="251.3" y="196.9">Sheet</text>
<text x="259.7" y="196.9">12</text>
<text x="264.7" y="196.9">of</text>
<text x="269.7" y="196.9">17</text>
<text x="271.4" y="193.5">1.3</text>
</g>
<g font-size="1.5" fill="#000080">
<text x="111.5" y="28.4">Q2</text>
<text x="114.9" y="28.4">NC\BSN20</text>
<text x="263.4" y="27.7">U5</text>
<text x="151.7" y="34.3">J4</text>
<text x="151.7" y="36">SIP1x3</text>
<text x="199.1" y="34.4">R42</text>
<text x="200.8" y="31.1">R41</text>
<text x="210.9" y="31.1">33R</text>
<text x="108.1" y="36.8">R40</text>
<text x="113.2" y="36.8">0R</text>
<text x="199.1" y="36.1">10K</text>
<text x="101.4" y="43.5">R43</text>
<text x="101.4" y="45.1">10K</text>
<text x="118.2" y="45.1">Q3</text>
<text x="121.5" y="45.1">BSN20</text>
<text x="209.2" y="42.8">C99</text>
<text x="209.2" y="44.5">104</text>
<text x="257.8" y="61.3">HS0038B</text>
<text x="106.9" y="74.6">D8</text>
<text x="112" y="74.6">LED-G</text>
<text x="98.1" y="86.6">R405</text>
<text x="106.5" y="86.6">2K R0402 D7</text>
<text x="119" y="86.6">LED-R</text>
<text x="180.9" y="89.8">R46</text>
<text x="180.9" y="91.8">510R</text>
<text x="156.4" y="99.8">R49</text>
<text x="161.4" y="99.8">10K R0402</text>
<text x="179.9" y="99.8">Q5</text>
<text x="179.9" y="101.5">MMBT3904</text>
<text x="166.5" y="104.8">R51</text>
<text x="166.5" y="106.5">100K</text>
<text x="119" y="129.6">CON1</text>
<text x="119" y="131.3">DIP40-254</text>
<text x="199.8" y="153.5">H1</text>
<text x="203.2" y="153.5">H2</text>
<text x="206.5" y="153.5">H3</text>
<text x="209.9" y="153.5">H4</text>
<text x="215.7" y="153.5">M1 M2 M3 M4</text>
<text x="125.7" y="182.3">R52</text>
<text x="125.7" y="184">R53</text>
<text x="134.1" y="182.3">2K R0402</text>
<text x="134.1" y="184">2K R0402</text>
<text x="125.7" y="188.1">R55</text>
<text x="125.7" y="186.5">R54</text>
<text x="134.1" y="188.1">2K R0402</text>
<text x="134.1" y="186.5">2K R0402</text>
</g>
<g font-size="1.5" fill="#f00">
<text x="19.9" y="35.1">6</text>
<text x="24.1" y="35.1">UART0-TX</text>
<text x="35.2" y="34.4">UART0-TX</text>
<text x="85.2" y="31.9">UART0-TX</text>
<text x="19.9" y="36.8">6</text>
<text x="24.1" y="36.8">UART0-RX</text>
<text x="35.2" y="36.1">UART0-RX</text>
<text x="180.7" y="40.1">6</text>
<text x="184.9" y="40.1">IR-RX</text>
<text x="84.3" y="48.5">UART0-RX</text>
<text x="136.1" y="100.5">11</text>
<text x="141.1" y="100.5">STATUS-LED2</text>
<text x="93.7" y="140.4">11,12</text>
<text x="93.7" y="138.7">11,12</text>
<text x="97.1" y="142">6,17</text>
<text x="100.9" y="140.4">TWI1-SCK</text>
<text x="100.9" y="138.7">TWI1-SDA</text>
<text x="103.4" y="142">S_PWM</text>
<text x="95.7" y="145.4">11</text>
<text x="95.9" y="147.1">11</text>
<text x="100.8" y="145.4">UART3_RX</text>
<text x="100.9" y="147.1">UART3_TX</text>
<text x="151.7" y="145.6">PD4</text>
<text x="151.7" y="148.9">PL9</text>
<text x="157.7" y="148.9">6</text>
<text x="158.1" y="145.6">10</text>
<text x="95" y="152.1">10</text>
<text x="95" y="153.8">10</text>
<text x="95.9" y="155.5">10</text>
<text x="100.1" y="152.1">SPI1_MOSI</text>
<text x="100.1" y="153.8">SPI1_MISO</text>
<text x="100.9" y="155.5">SPI1_CLK</text>
<text x="150.9" y="155.6">SPI1_CS0</text>
<text x="151.7" y="150.6">PC4</text>
<text x="158.1" y="150.6">8</text>
<text x="161.4" y="155.6">10</text>
<text x="94.5" y="158.8">6,12</text>
<text x="100.9" y="158.8">TWI2-SDA</text>
<text x="100.9" y="160.5">6</text>
<text x="105.1" y="160.5">PB4</text>
<text x="150.7" y="158.8">TWI2-SCK</text>
<text x="151" y="157.2">PD6</text>
<text x="157.4" y="157.2">10</text>
<text x="161.4" y="158.8">6,12</text>
<text x="100.1" y="167.2">10</text>
<text x="100.9" y="162.2">6</text>
<text x="100.9" y="163.8">6</text>
<text x="100.9" y="165.5">6</text>
<text x="105.1" y="162.2">PB5</text>
<text x="105.1" y="163.8">PB6</text>
<text x="105.1" y="165.5">PB7</text>
<text x="105.1" y="167.2">PD5</text>
<text x="151.4" y="167.2">UART2_TX</text>
<text x="162.3" y="167.2">6</text>
<text x="151.2" y="168.9">UART2_RX</text>
<text x="162.4" y="168.9">6</text>
<text x="106.3" y="183">6,12</text>
<text x="106.3" y="184.6">6,12</text>
<text x="112.6" y="183">TWI2-SDA</text>
<text x="112.6" y="184.6">TWI2-SCK</text>
<text x="105.5" y="187.2">11,12</text>
<text x="105.5" y="188.8">11,12</text>
<text x="112.6" y="187.2">TWI1-SDA</text>
<text x="112.6" y="188.8">TWI1-SCK</text>
</g>
<g font-size="1.5" fill="#004080">
<text x="230.2" y="32.1">VSS</text>
<text x="152.6" y="41.2">3</text>
<text x="230.2" y="40.5">OUT</text>
<text x="152.6" y="47.9">1</text>
<text x="152.6" y="44.5">2</text>
<text x="230.2" y="48.9">GND</text>
<text x="121.5" y="137.4">3.3V1</text>
<text x="132.6" y="137.4">5.0V1</text>
<text x="121.5" y="139.1">SDA</text>
<text x="121.5" y="140.7">SCL</text>
<text x="121.5" y="142.4">IO-GCLK</text>
<text x="132.4" y="140.7">GND3</text>
<text x="132.6" y="139.1">5.0V2</text>
<text x="132.8" y="142.4">TXD0</text>
<text x="151" y="143.7">S_UART_RX</text>
<text x="151" y="142">S_UART_TX</text>
<text x="162.9" y="142">6</text>
<text x="163.3" y="143.7">6</text>
<text x="94.7" y="148.8">11</text>
<text x="99.7" y="148.8">UART3_CTS</text>
<text x="121.5" y="144.1">GND1</text>
<text x="121.5" y="145.8">IO-0</text>
<text x="121.5" y="147.5">IO-2</text>
<text x="121.5" y="149.1">IO-3</text>
<text x="132.4" y="147.5">GND4</text>
<text x="132.6" y="144.1">RXD0</text>
<text x="133.7" y="145.8">IO-1</text>
<text x="133.7" y="149.1">IO-4</text>
<text x="121.5" y="150.8">3.3V2</text>
<text x="121.5" y="152.5">SPI-MOSI</text>
<text x="121.5" y="154.1">SPI-MISO</text>
<text x="121.5" y="155.8">SPI-CLK</text>
<text x="130.7" y="155.8">SPI-CE0</text>
<text x="132.4" y="152.5">GND5</text>
<text x="133.7" y="150.8">IO-5</text>
<text x="133.7" y="154.1">IO-6</text>
<text x="150.9" y="153.8">UART3_RTS</text>
<text x="163.1" y="153.8">11</text>
<text x="121.5" y="157.5">GND2</text>
<text x="121.5" y="159.2">ID-SD</text>
<text x="121.5" y="160.9">IO-7</text>
<text x="130.7" y="157.5">SPI-CE1</text>
<text x="132.4" y="160.9">GND6</text>
<text x="132.5" y="159.2">ID-SC</text>
<text x="121.5" y="162.5">IO-8</text>
<text x="121.5" y="164.2">IO-10</text>
<text x="121.5" y="165.9">IO-12</text>
<text x="121.5" y="167.6">IO-14</text>
<text x="132.4" y="164.2">GND8</text>
<text x="132.8" y="165.9">IO-13</text>
<text x="132.8" y="167.6">IO-15</text>
<text x="133.7" y="162.5">IO-9</text>
<text x="151.4" y="162.2">UART2_RTS</text>
<text x="151.4" y="165.5">UART2_CTS</text>
<text x="163.6" y="162.2">6</text>
<text x="163.6" y="165.5">6</text>
<text x="121.5" y="169.3">GND7</text>
<text x="132.8" y="169.3">IO-16</text>
</g>
<g font-size="1.5" fill="#004000">
<text x="151.7" y="37.6">SIP1x3</text>
<text x="119" y="133">DIP40-254</text>
</g>
<g font-size="1.5" fill="#00f">
<text x="244.9" y="44.4">dulator</text>
<text x="246.6" y="42.7">Demo-</text>
<text x="257.3" y="59.6">IR Receiver</text>
</g>
<g font-size="1.2">
<text x="35.4" y="7.5">5</text>
<text x="90.1" y="7.5">4</text>
<text x="144.9" y="7.5">3</text>
<text x="199.6" y="7.5">2</text>
<text x="254.4" y="7.5">1</text>
<text x="6.8" y="33.1">D</text>
<text x="282.2" y="33.1">D</text>
<text x="6.8" y="81.2">C</text>
<text x="282.2" y="81.2">C</text>
<text x="6.8" y="129.4">B</text>
<text x="282.2" y="129.4">B</text>
<text x="6.8" y="177.5">A</text>
<text x="282.2" y="177.5">A</text>
<text x="35.4" y="201.8">5</text>
<text x="90.1" y="201.8">4</text>
<text x="144.9" y="201.8">3</text>
<text x="199.6" y="201.8">2</text>
<text x="254.4" y="201.8">1</text>
</g>
</svg>
